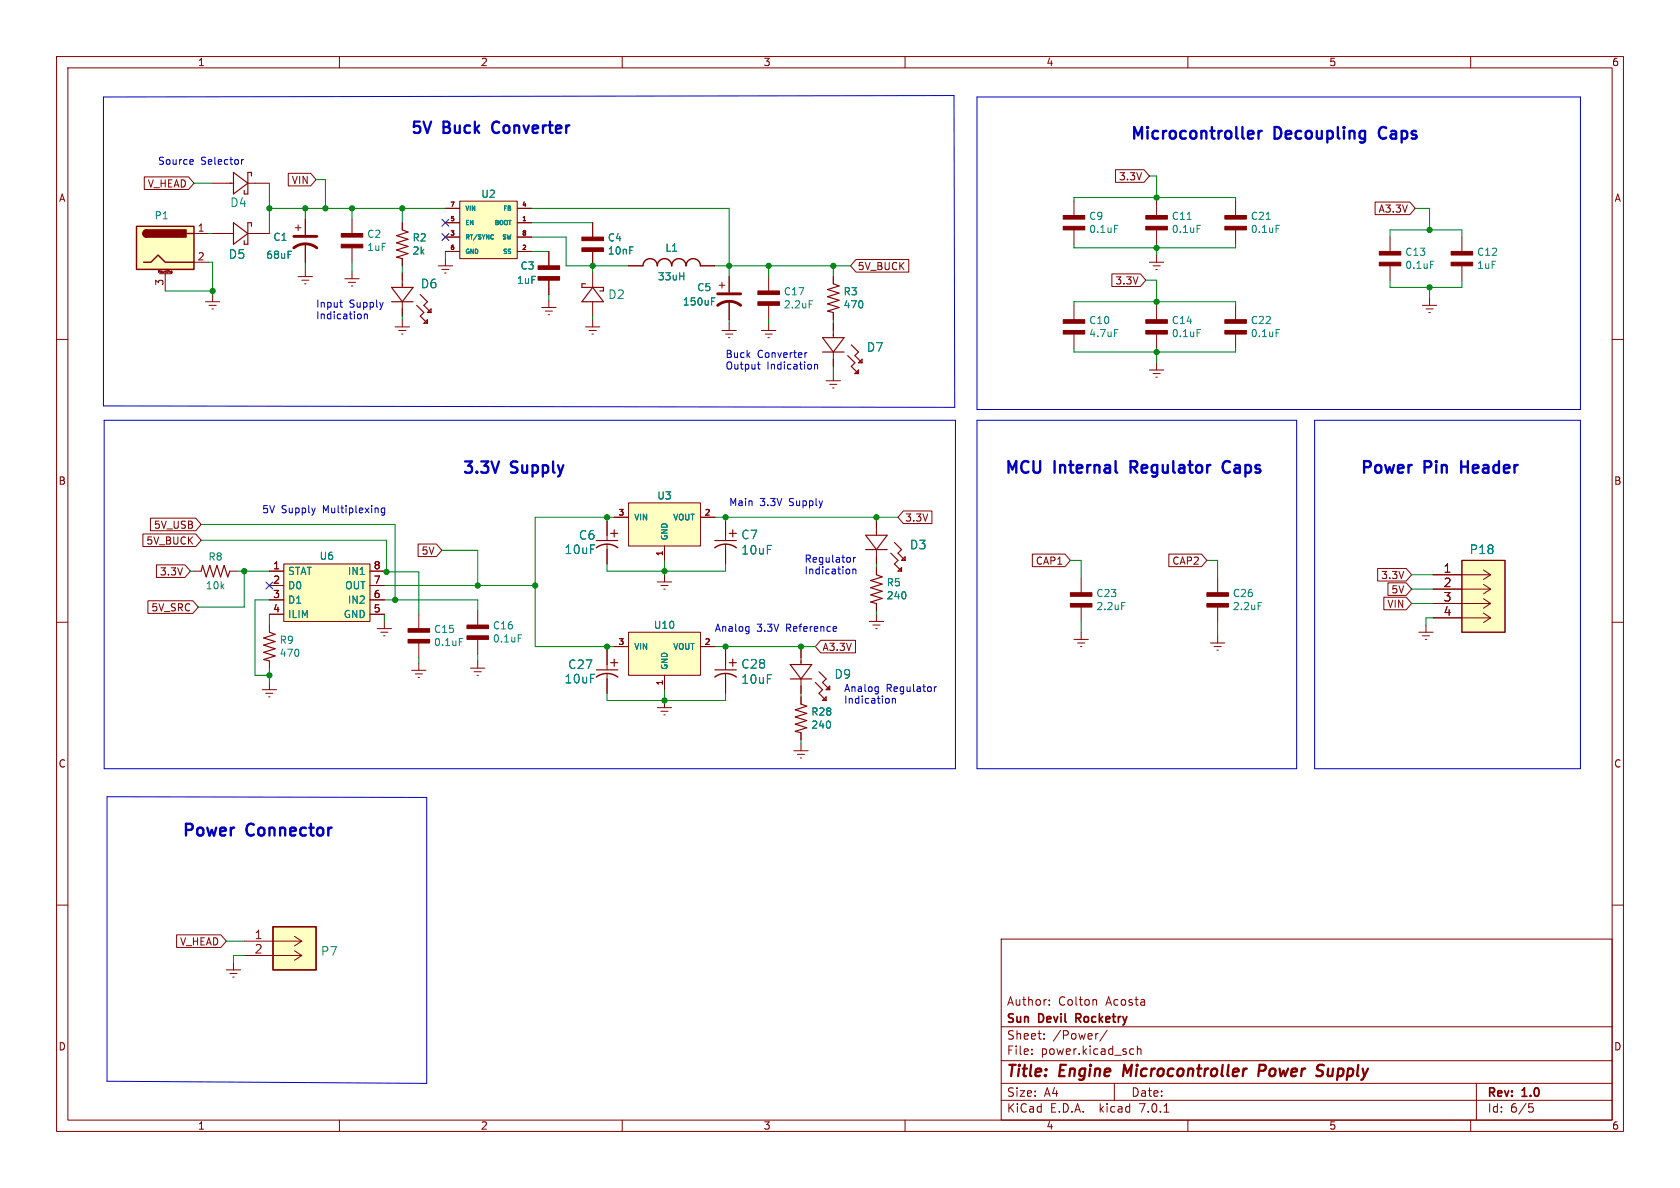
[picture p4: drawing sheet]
<svg xmlns="http://www.w3.org/2000/svg" width="297mm" height="210mm" viewBox="0 0 297 210" stroke-linecap="round" stroke-linejoin="round" font-family="sans-serif">
<g fill="none" stroke="#840000" stroke-width=".18">
<path d="M10 10h277v190h-277zM12 12h273v186h-273zM60 10v2M110 10v2M160 10v2M210 10v2M260 10v2M25.5 31.3h7.8l1 1.1-1 1.1h-7.8zM37.5 32.4h3.8M43.8 32.4h3.8M51 30.6h3.9l1 1.2-1 1.1h-3.9zM52.7 39.8v1"/>
<path d="M54 38.7v2.8M62.2 38.7v2.6M71.1 39.4v1.2M78.7 39.4h2.6M78.7 36.8h2.6M81.3 35.6h10.1v10.1h-10.1zM91.4 39.4h2.6M91.4 36.8h2.6M104.8 39.4v2.5M189.9 35.6v2.5M197.2 30h5l1 1.1-1 1.1h-5zM204.5 35.6v2.5"/>
<path d="M218.4 35.6v2.5M243.1 35.7h6.1l1 1.1-1 1.1h-6.1zM10 60h2M28 48.2v-.4l.1 .3 .2-.3v.4M28.2 48.4h2M29.2 48.4v3M29.5 47.8v.3M29.7 47.8h.1M30.2 48.1h.1M30.2 48.1l.1 .1M30.3 48.2h.1M30.4 47.9v.3l-.2 .1"/>
<path d="M30.4 48.2h-.1M30.4 47.9h-.1l-.1 .2M34.3 41.3h2.5M34.3 46.4h2.5M36.3 53.3h2.6M37 54h1.2M37.5 41.3h3.8M37.5 54.6h.2M37.6 52.1v1.2M43.8 41.3h3.8M52.2 40.3h1M52.7 48.9h2.5"/>
<path d="M53.3 49.5h1.3M53.8 50.2h.3M54 43.1v3.3M54 47.6v1.3M61 49.3h2.5M61.6 49.9h1.3M62.1 50.5h.3M62.2 43.8v2.6M62.2 48v1.3M69.8 57.8h2.6M70.5 58.4h1.3M71 59.1h.2"/>
<path d="M71.1 45.7v1.3M71.1 48.3v2.5M71.1 53.3v2.6M71.1 56.5v1.3M77.5 47h2.5M78.1 47.6h1.3M78.6 48.3h.3M78.7 44.5h2.6M78.7 41.9h2.6M78.7 45.7v1.3M91.4 44.5h2.6M91.4 41.9h2.6"/>
<path d="M95.8 54.4h2.5M96.4 55h1.3M96.9 55.6h.3M97 44.5v2.5M97 49.5v2.6M97 53.1v1.3M103.5 57.8h2.5M104.1 58.4h1.3M104.6 59.1h.3M104.8 44.5v2.5M104.8 48.3v2.5M104.8 53.3v2.6"/>
<path d="M104.8 56.5v1.3M111.1 47h2.6M123.8 47h2.6M127.1 50.4h1M127.6 58.4h2.6M127.6 49.9v1M128.3 59.1h1.2M128.8 59.7h.2M128.9 48.9v2.8M128.9 53.2v3.3M128.9 57.2v1.2M134.6 58.4h2.6"/>
<path d="M135.3 59.1h1.2M135.8 59.7h.2M135.9 48.9v2.5M135.9 54v2.5M135.9 57.2v1.2M147.3 48.9v1.3M147.3 55.2v1.3M147.3 57.2v2.5M151.3 45.9h9.4v2.2h-9.4l-.9-1.1zM189.9 40.6v2.6M189.9 54v2.5M189.9 59.1v2.5"/>
<path d="M196.6 48.4h5l1 1.1-1 1.1h-5zM203.2 46.4h2.5M203.8 47h1.3M204.3 47.6h.3M204.5 40.6v2.6M204.5 45.1v1.3M204.5 54v2.5M204.5 59.1v2.5M218.4 40.6v2.6M218.4 54v2.5M218.4 59.1v2.5M245.7 41.9v2.6"/>
<path d="M245.7 47v2.5M251.5 54h2.5M252.1 54.6h1.3M252.6 55.2h.3M252.7 52.7v1.3M258.4 41.9v2.6M258.4 47v2.5M285 60h2M146 67.3h2.6M146.7 67.9h1.3M147.2 68.6h.2M147.3 62.2v2.6"/>
<path d="M147.3 66v1.3M203.2 65.4h2.5M203.8 66h1.3M204.3 66.7h.3M204.5 64.1v1.3M25.3 94.4h9.3l1 1.1-1 1.1h-9.3zM26.6 91.6h8l1 1.1-1 1.1h-8zM27.7 99.9h5l1 1.1-1 1.1h-5zM50.2 99.7h15.2v10.2h-15.2zM73.9 96.2h3.3l.9 1.1-.9 1.1h-3.3zM107.3 92.1v3.5M107.3 96.2v3.5"/>
<path d="M108.6 91.4h2.5M111.1 88.9h12.7v7.6h-12.7zM117.5 96.5v2.6M123.8 91.4h2.6M128.3 92.1v3.5M128.3 96.2v3.5M154.9 92.1v2.5M154.9 97.2v2.5M159.7 90.3h5.1v2.3h-5.1l-1-1.2zM182.5 97.9h5.8l.9 1.2-.9 1.1h-5.8zM206.6 97.9h5.8l1 1.2-1 1.1h-5.8zM258.4 99.1h7.7v12.7h-7.7z"/>
<path d="M10 110h2M26.1 106.2h8l1 1.1-1 1.1h-8zM34.3 101h1.3M40.6 101h1.3M47.6 103.5h2.6M47.6 110.5v1.3M47.6 116.8v1.3M47.6 101h2.6M47.6 106h2.6M47.6 108.6h2.6M65.4 103.5h2.5M65.4 101h2.5"/>
<path d="M65.4 106h2.5M65.4 108.6h2.5M66.7 111.1h2.5M67.3 111.8h1.3M67.8 112.4h.3M67.9 109.9v1.2M72.8 118.5h2.5M73.4 119.1h1.3M73.9 119.8h.3M74 108.6v2.5M74 113.7v2.5M74 117.2v1.3"/>
<path d="M83.2 118.1h2.5M83.8 118.7h1.3M84.3 119.4h.3M84.5 108v2.5M84.5 113v2.6M84.5 116.8v1.3M107.3 114.9v3.5M107.3 119v3.6M108.6 114.3h2.5M111.1 111.8h12.7v7.6h-12.7zM116.2 102.9h2.5M116.8 103.5h1.3"/>
<path d="M117.3 104.1h.3M117.5 101.6v1.3M117.5 119.4v2.5M123.8 114.3h2.6M128.3 114.9v3.5M128.3 119v3.6M141.6 114.9v2.6M145.1 113.2h6.1v2.2h-6.1l-1-1.1zM153.7 109.9h2.5M154.3 110.5h1.3M154.8 111.1h.3M154.9 100.3v1.3"/>
<path d="M154.9 106.7v1.3M154.9 108.6v1.3M189.9 113h2.5M190.5 113.7h1.3M191 114.3h.3M191.1 102.2v2.6M191.1 107.3v2.6M191.1 111.8v1.2M214 113.7h2.5M214.6 114.3h1.3M215.1 114.9h.3M215.3 102.2v2.6"/>
<path d="M215.3 107.3v2.6M215.3 112.4v1.3M243.6 100.5h5l1 1.1-1 1.1h-5zM244.6 105.6h4l1 1.1-1 1.1h-4zM245.4 103h3.2l1 1.1-1 1.2h-3.2zM250.8 111.8h2.6M251.5 112.4h1.2M252 113h.2M252.1 110.5v1.3M253.4 109.2h10.1M253.4 106.7h10.1M253.4 104.1h10.1"/>
<path d="M253.4 101.6h10.1M262.3 108.4l1.2 .8M262.3 105.8l1.2 .9M262.3 103.3l1.2 .8M262.3 100.8l1.2 .8M263.5 109.2l-1.2 .9M263.5 106.7l-1.2 .8M263.5 104.1l-1.2 .9M263.5 101.6l-1.2 .8M285 110h2M46.4 121.9h2.5M47 122.6h1.3"/>
<path d="M47.5 123.2h.3M47.6 120.7v1.2M116.2 125.1h2.5M116.8 125.7h1.3M117.3 126.4h.3M117.5 123.8v1.3M140.3 132.7h2.6M141 133.4h1.2M141.5 134h.2M141.6 120v2.6M141.6 123.2v1.3M141.6 129.5v1.3"/>
<path d="M141.6 131.4v1.3M10 160h2M285 160h2M31.2 165.3h7.9l.9 1.1-.9 1.1h-7.9zM40 171.5h2.5M40.6 172.1h1.3M41.1 172.7h.3M41.3 170.2v1.3M43.2 168.9h10.1M43.2 166.4h10.1M48.3 163.8h7.6v7.7h-7.6zM52.1 168.1l1.2 .8"/>
<path d="M52.1 165.5l1.2 .9M53.3 168.9l-1.2 .8M53.3 166.4l-1.2 .8M177 166h108v32h-108zM185.5 177.6v.1M185.5 176.8v.1M193.6 176.7l.3 .2v.8M60 198v2M110 198v2M160 198v2M177 194.5h108M177 191.5h108"/>
<path d="M177 187.5h108M177 181.5h108M182.4 186.3v.1M182.4 185.5v.1M184.6 183.6v.1M184.6 182.8v.1M194 182.7h.1M195.7 182.1l-1.3 2M197 191.5v3M200 185.4l.4 .1M200.4 186.3l-.4 .1M201.1 185.5l.2-.1 .3 .1 .1 .9"/>
<path d="M201.1 184.9v1.5M205.8 196.6h.8M210 198v2M260 198v2M261 191.5v6.5M270.3 195.1h.7M270.4 195.7h.4l.3 .3-.2 .5-.5 .1"/>
</g>
<path d="M222.6 189.3h.7M223.5 188.2h-.8l-.3 2M233.2 189.2l.3 .1a.49 .49 0 0 1 .4 .5 .49 .49 0 0 1-.5 .4h-.4M233.3 188.2l.7 .1" fill="none" stroke="#840000" stroke-width=".4"/>
<g fill="#840000" stroke="#840000" stroke-width=".18">
<path d="M216.5 38.1h3.8v.6h-3.8z"/>
<path d="M216.5 40h3.8v.6h-3.8z"/>
<path d="M213.4 104.8h3.8v.6h-3.8z"/>
<path d="M213.4 106.7h3.8v.6h-3.8z"/>
<path d="M60.3 41.3h3.8v.6h-3.8z"/>
<path d="M60.3 43.2h3.8v.6h-3.8z"/>
<path d="M188 38.1h3.8v.6h-3.8z"/>
<path d="M188 40h3.8v.6h-3.8z"/>
<path d="M202.6 38.1h3.8v.6h-3.8z"/>
<path d="M202.6 40h3.8v.6h-3.8z"/>
<path d="M95.1 47h3.8v.6h-3.8z"/>
<path d="M95.1 48.9h3.8v.6h-3.8z"/>
<path d="M102.9 41.9h3.8v.6h-3.8z"/>
<path d="M102.9 43.8h3.8v.7h-3.8z"/>
<path d="M256.5 44.5h3.8v.6h-3.8z"/>
<path d="M256.5 46.4h3.8v.6h-3.8z"/>
<path d="M243.8 44.5h3.8v.6h-3.8z"/>
<path d="M243.8 46.4h3.8v.6h-3.8z"/>
<path d="M82.5 110.5h3.9v.6h-3.9z"/>
<path d="M82.5 112.4h3.9v.6h-3.9z"/>
<path d="M189.2 104.8h3.8v.6h-3.8z"/>
<path d="M189.2 106.7h3.8v.6h-3.8z"/>
<path d="M134 51.4h3.8v.7h-3.8z"/>
<path d="M134 53.3h3.8v.7h-3.8z"/>
<path d="M216.5 56.5h3.8v.7h-3.8z"/>
<path d="M216.5 58.4h3.8v.7h-3.8z"/>
<path d="M72.1 111.1h3.8v.7h-3.8z"/>
<path d="M72.1 113h3.8v.7h-3.8z"/>
<path d="M202.6 56.5h3.8v.7h-3.8z"/>
<path d="M202.6 58.4h3.8v.7h-3.8z"/>
<path d="M188 56.5h3.8v.7h-3.8z"/>
<path d="M188 58.4h3.8v.7h-3.8z"/>
</g>
<g fill="none" stroke="#008484" stroke-width=".18">
<path d="M197 39.8h.6M211.6 39.8h.6M225.6 39.8h.6M125.8 52.7h.6M143.1 53.2h.6M197 58.2h.6M211.6 58.2h.6M225.6 58.2h.6M252.9 46.2h.6M63.7 101.6h.7M81.2 112.9h.6M91.6 112.2h.6"/>
<path d="M198.3 106.5h.6M222.4 106.5h.6"/>
</g>
<g fill="none" stroke="#840000" stroke-width=".2">
<path d="M41.3 30.5l2.5 1.9-2.5 1.9zM41.3 39.4l2.5 1.9-2.5 1.9zM44.4 31.1v-.6h-.6v3.8h-.6v-.6M44.4 40v-.6h-.6v3.8h-.6v-.7M69.2 53.3h3.8M69.2 50.8h3.8l-1.9 2.5zM71.1 40.6l1 .4-2 .7 2 .6-2 .6 2 .7-2 .6 2 .6-2 .7 1 .2M73.7 54l1.2 1.2-.6 .7 1.3 1.3M74.3 52.1l1.3 1.2-.7 .7 1.3 1.2M74.9 57.2l.7-.7v.7zM75.6 55.2l.6-.6v.6zM103.5 50.2h-.6v.6h3.8v.6h-.7"/>
<path d="M104.8 50.8l1.9 2.5h-3.8zM145.4 59.7h3.8l-1.9 2.5zM147.3 50.2l1 .3-2 .7 2 .6-2 .7 2 .6-2 .6 2 .7-2 .6 1 .2M145.4 62.2h3.8M149.9 62.9l1.2 1.2-.6 .7 1.3 1.2M150.5 61l1.3 1.2-.7 .7 1.3 1.2M151.1 66l.7-.6v.6zM151.8 64.1l.6-.6v.6zM105.4 95.6h3.8M107.9 94.3h1.3M108.6 93.6v1.3M126.4 95.6h3.8"/>
<path d="M128.9 94.3h1.3M129.5 93.6v1.3M153 97.2h3.8M153 94.6h3.8l-1.9 2.6zM157.5 97.8l1.2 1.3-.6 .6 1.3 1.3M158.1 95.9l1.3 1.3-.7 .6 1.3 1.3M159.4 99.1l.6-.7v.7zM35.6 101l.2-1.1 .6 2.1 .7-2.1 .6 2.1 .7-2.1 .6 2.1 .6-2.1 .7 2.1 .3-1M47.6 111.8l1 .3-2 .7 2 .6-2 .6 2 .7-2 .6 2 .7-2 .6 1 .2M105.4 118.4h3.8M107.9 117.1h1.3M108.6 116.5v1.3"/>
<path d="M126.4 118.4h3.8M128.9 117.1h1.3M129.5 116.5v1.3M139.7 117.5h3.8l-1.9 2.5zM144.8 118.7l1.2 1.3-.6 .7 1.3 1.2M154.9 101.6l1.1 .4-2.1 .6 2.1 .7-2.1 .6 2.1 .6-2.1 .7 2.1 .6-2.1 .6 1 .3M158.7 101l.7-.7v.7zM139.7 120h3.8M141.6 124.5l1 .3-2 .7 2 .6-2 .6 2 .7-2 .6 2 .7-2 .6 1 .2M144.1 120.7l1.3 1.2-.6 .7 1.2 1.2M145.4 123.8l.6-.6v.6zM146 121.9l.7-.6v.6z"/>
</g>
<path d="M258.4 99.1h7.7" fill="none" stroke="#ffffc2" stroke-width=".18"/>
<g fill="#ffffc2" stroke="#ffffc2" stroke-width=".18">
<path d="M258.4 99.1h7.7v12.7h-7.7z"/>
<path d="M81.3 35.6h10.1v10.1h-10.1z"/>
<path d="M24.1 40h10.2v7.6h-10.2z"/>
<path d="M48.3 163.8h7.6v7.7h-7.6z"/>
<path d="M50.2 99.7h15.2v10.2h-15.2z"/>
<path d="M111.1 88.9h12.7v7.6h-12.7z"/>
<path d="M111.1 111.8h12.7v7.6h-12.7z"/>
</g>
<path d="M24.1 40h10.2v7.6h-10.2zM25.4 46.4h1.3l1.2-1.3 1.3 1.3h5.1M25.9 40.6a.64 .64 0 0 0-.6 .7 .64 .64 0 0 0 .6 .6M33 41.3h1.3M113.7 47a1.27 1.27 0 0 1 1.2-1.3 1.27 1.27 0 0 1 1.3 1.3 1.27 1.27 0 0 1 1.3-1.3 1.27 1.27 0 0 1 1.2 1.3 1.27 1.27 0 0 1 1.3-1.3 1.27 1.27 0 0 1 1.3 1.3 1.27 1.27 0 0 1 1.3-1.3 1.27 1.27 0 0 1 1.2 1.3M105.4 96.8a3.2 3.2 0 0 1 3.8 0M126.4 96.8a3.2 3.2 0 0 1 3.8 0M105.4 119.7a3.2 3.2 0 0 1 3.8 0M126.4 119.7a3.2 3.2 0 0 1 3.8 0M48.3 163.8h7.6v7.7h-7.6z" fill="none" stroke="#840000" stroke-width=".25"/>
<g fill="#840000" stroke="#840000" stroke-width=".25">
<path d="M25.5 40.8l.4-.2v1.3a.64 .64 0 0 1-.6-.4 .64 .64 0 0 1 .2-.7z"/>
<path d="M25.9 40.6h7v1.3h-7z"/>
</g>
<path d="M51.9 43.8a3.3 3.3 0 0 1 4.1 0M51.9 41.8h4.1M126.9 54a3.3 3.3 0 0 1 4 0M126.9 51.9h4" fill="none" stroke="#840000" stroke-width=".51"/>
<g fill="none" stroke="#0000c2" stroke-width=".18">
<path d="M18.3 17.1l150.4-.2 .1 55.1-150.5-.2zM172.7 17.1h106.7v55.3h-106.7zM34 28.2l.2 .3-.6 .1M34.1 29l-.1 .1M42.7 28.2v.9M43.1 28.2l-.4 .2M60.1 53.5h.4M60.3 54.2l.2 .1M64.4 55.5v.9M64.4 55.6l.2-.1 .3 .1 .1 .8M18.4 74.3h150.5v61.6h-150.5zM133.9 64.4h.5"/>
<path d="M134.1 65.2h.3M142.3 62.3v.9M142.7 62.3l-.4 .3M144 64.5l.2-.1 .3 .1v.7M144 64.4v.8M172.7 74.3h56.5v61.6h-56.5zM232.4 74.3h47v61.6h-47zM68 89.8v1l-.2 .3-.3-.1M68 89.9l-.4-.1-.2 .2 .1 .6h.5M150.9 98.5v.9M151.3 98.5l-.4 .3M132.3 110.8h.1"/>
<path d="M132.4 110.8v1.1M132.4 111.5l-.1 .1M147.7 110.8l.2 .3-.6 .1M147.8 111.5l-.1 .1M150.8 100.6v.8M150.8 100.7l.1-.1 .4 .1v.7M155.2 121.4l.1 .1M155.3 121.4l-.1 1.1M155.3 122.2h-.1M157.8 123.5v.8M157.8 123.6l.1-.1h.3l.1 .8M165.2 121.4v.8"/>
<path d="M165.6 121.4l-.4 .2M18.9 140.8l56.5 .2v50.5l-56.5-.4z"/>
</g>
<path d="M222.5 23.1v1.4M223.1 23.1a.53 .53 0 0 0-.6 .4M216.8 81.5a1.11 1.11 0 0 0-.7 1 1.11 1.11 0 0 0 .7 1.1" fill="none" stroke="#0000c2" stroke-width=".41"/>
<g fill="none" stroke="#008400" stroke-width=".18">
<path d="M34.3 32.4h3.2M47.6 36.8h31.1M47.6 32.4v8.9M54 36.8v1.9M55.9 31.8h1.6v5M62.2 36.8v1.9M71.1 36.8v2.6M94 36.8h34.9v12.1M94 39.4h10.8M189.9 35.6v-.7h28.5v.7M203.2 31.1h1.3v4.5M250.2 36.8h2.5v3.8"/>
<path d="M29.2 51.4h8.4M36.8 46.4h.8v5.7M36.8 41.3h.7M54 46.4v1.2M62.2 46.4v1.6M71.1 47v1.3M71.1 55.9v.6M78.7 44.5v1.2M94 44.5h3M94 41.9h6.1v5.1h11M97 52.1v1M104.8 47v1.3"/>
<path d="M104.8 55.9v.6M126.4 47h24M128.9 56.5v.7M135.9 47v1.9M135.9 56.5v.7M147.3 47v1.9M147.3 56.5v.7M189.9 43.2v.6h28.5v-.6M189.9 54v-.7h28.5v.7M202.6 49.5h1.9v4.5M204.5 43.2v1.9M245.7 41.9v-1.3h12.7v1.3"/>
<path d="M245.7 49.5v1.3h12.7v-1.3M252.7 50.8v1.9M147.3 64.8v1.2M189.9 61.6v.6h28.5v-.6M204.5 61.6v2.5M35.6 92.7h34.2v13.3M35.6 95.5h32.7v5.6M78.1 97.3h6.4v6.2M107.3 99.7v1.3h21v-1.3M107.3 91.4v.7M108.6 91.4h-14v22.9h14M117.5 99.1v2.5"/>
<path d="M126.4 91.4h32.3M128.3 91.4v.7M154.9 91.4v.7M154.9 99.7v.6M189.2 99.1h1.9v3.1M213.4 99.1h1.9v3.1M33.7 101h.6M41.9 101h5.7M43.2 101v6.3h-8.1M47.6 108.6v1.9M47.6 118.1v2.6M47.6 106h-2.5v13.4h2.5"/>
<path d="M67.9 106h16.6v2M67.9 101l.4 .1M67.9 108.6v1.3M67.9 103.5h26.7M68.3 101.1h5.7v7.5M74 116.2v1M84.5 115.6v1.2M107.3 114.3v.6M126.4 114.3h17.7M128.3 114.3v.6M141.6 114.3v.6M154.9 108v.6"/>
<path d="M191.1 109.9v1.9M215.3 109.9v2.5M249.6 106.7h3.8M249.6 104.1h3.8M249.6 101.6h3.8M253.4 109.2h-1.3v1.3M107.3 122.6v1.2h21v-1.2M117.5 121.9v1.9M141.6 122.6v.6M141.6 130.8v.6M40 166.4h3.2M43.2 168.9h-1.9v1.3"/>
</g>
<path d="M78.1 38.8l1.2 1.2M79.3 38.8l-1.2 1.2M78.1 41.3l1.2 1.2M79.3 41.3l-1.2 1.2M47 102.9l1.2 1.2M48.2 102.9l-1.2 1.2" fill="none" stroke="#000084" stroke-width=".18"/>
<g fill="#008400" stroke="#008400" stroke-width=".18">
<circle cx="128.9" cy="47" r=".46"/>
<circle cx="104.8" cy="47" r=".46"/>
<circle cx="107.3" cy="91.4" r=".46"/>
<circle cx="204.5" cy="53.3" r=".46"/>
<circle cx="204.5" cy="43.8" r=".46"/>
<circle cx="204.5" cy="34.9" r=".46"/>
<circle cx="141.6" cy="114.3" r=".46"/>
<circle cx="147.3" cy="47" r=".46"/>
<circle cx="135.9" cy="47" r=".46"/>
<circle cx="154.9" cy="91.4" r=".46"/>
<circle cx="252.7" cy="50.8" r=".46"/>
<circle cx="252.7" cy="40.6" r=".46"/>
<circle cx="204.5" cy="62.2" r=".46"/>
<circle cx="128.3" cy="114.3" r=".46"/>
<circle cx="128.3" cy="91.4" r=".46"/>
<circle cx="117.5" cy="101" r=".46"/>
<circle cx="68.3" cy="101.1" r=".46"/>
<circle cx="84.5" cy="103.5" r=".46"/>
<circle cx="94.6" cy="103.5" r=".46"/>
<circle cx="69.8" cy="106" r=".46"/>
<circle cx="47.6" cy="119.4" r=".46"/>
<circle cx="43.2" cy="101" r=".46"/>
<circle cx="37.6" cy="51.4" r=".46"/>
<circle cx="54" cy="36.8" r=".46"/>
<circle cx="47.6" cy="36.8" r=".46"/>
<circle cx="71.1" cy="36.8" r=".46"/>
<circle cx="62.2" cy="36.8" r=".46"/>
<circle cx="57.5" cy="36.8" r=".46"/>
<circle cx="117.5" cy="123.8" r=".46"/>
<circle cx="107.3" cy="114.3" r=".46"/>
</g>
<g font-size="2.9" fill="#0000c2">
<text x="200" y="24.8">Microcontroller</text>
<text x="225.5" y="24.8">Decoupling</text>
<text x="244.6" y="24.8">Caps</text>
<text x="177.8" y="83.8">MCU</text>
<text x="186.6" y="83.8">Internal</text>
<text x="200.6" y="83.8">Regulator</text>
<text x="217.6" y="83.8">Caps</text>
<text x="240.7" y="83.8">Power</text>
<text x="252" y="83.8">Pin</text>
<text x="259.1" y="83.8">Header</text>
<text x="32.4" y="148">Power</text>
<text x="43.8" y="148">Connector</text>
</g>
<g font-size="2.8" fill="#0000c2">
<text x="72.8" y="23.7">5V</text>
<text x="78.5" y="23.7">Buck</text>
<text x="87.8" y="23.7">Converter</text>
<text x="81.9" y="83.8">3.3V</text>
<text x="90.5" y="83.8">Supply</text>
</g>
<g font-size="2.8" fill="#840000">
<text x="178" y="190.8">Title:</text>
<text x="187.4" y="190.8">Engine</text>
<text x="199.3" y="190.8">Microcontroller</text>
<text x="223.8" y="190.8">Power</text>
<text x="234.7" y="190.8">Supply</text>
</g>
<g font-size="2.1" fill="#008484">
<text x="40.6" y="36.8">D4</text>
<text x="40.4" y="45.9">D5</text>
<text x="74.3" y="51.1">D6</text>
<text x="107.5" y="53">D2</text>
<text x="153.2" y="62.3">D7</text>
<text x="102.3" y="95.6">C6</text>
<text x="131" y="95.5">C7</text>
<text x="99.7" y="98.1">10uF</text>
<text x="131" y="98.2">10uF</text>
<text x="160.8" y="97.3">D3</text>
<text x="259.8" y="98.1">P18</text>
<text x="100.4" y="118.4">C27</text>
<text x="131" y="118.4">C28</text>
<text x="99.7" y="121">10uF</text>
<text x="131" y="121">10uF</text>
<text x="147.5" y="120.1">D9</text>
<text x="56.7" y="169.1">P7</text>
</g>
<g font-size="2.1" fill="#840000">
<text x="255.2" y="101.3">1</text>
<text x="255.2" y="103.9">2</text>
<text x="255.2" y="106.4">3</text>
<text x="255.2" y="109">4</text>
<text x="45" y="166.1">1</text>
<text x="45" y="168.7">2</text>
<text x="178" y="177.9">Author:</text>
<text x="187.1" y="177.9">Colton</text>
<text x="195.5" y="177.9">Acosta</text>
<text x="178" y="183.9">Sheet:</text>
<text x="178" y="181.1">Sun</text>
<text x="183.7" y="181.1">Devil</text>
<text x="186.2" y="183.9">/Power/</text>
<text x="190.8" y="181.1">Rocketry</text>
<text x="178" y="186.6">File:</text>
<text x="184" y="186.6">power.kicad_sch</text>
<text x="178" y="196.8">KiCad</text>
<text x="178" y="194">Size:</text>
<text x="184.6" y="194">A4</text>
<text x="185.7" y="196.8">E.D.A.</text>
<text x="194.4" y="196.8">kicad</text>
<text x="200" y="194">Date:</text>
<text x="201.5" y="196.8">7.0.1</text>
<text x="263" y="194.2">Rev:</text>
<text x="263" y="196.8">Id:</text>
<text x="267" y="196.8">6/5</text>
<text x="269.2" y="194.2">1.0</text>
</g>
<g font-size="1.8" fill="#840000">
<text x="35" y="11.8">1</text>
<text x="85" y="11.8">2</text>
<text x="135" y="11.8">3</text>
<text x="185" y="11.8">4</text>
<text x="235" y="11.8">5</text>
<text x="285" y="11.8">6</text>
<text x="10.4" y="35.8">A</text>
<text x="26" y="33.3">V_HEAD</text>
<text x="51.5" y="32.7">VIN</text>
<text x="197.7" y="32">3.3V</text>
<text x="285.4" y="35.8">A</text>
<text x="34.9" y="41">1</text>
<text x="243.6" y="37.7">A3.3V</text>
<text x="34.9" y="46.1">2</text>
<text x="151.6" y="47.9">5V_BUCK</text>
<text x="29" y="50.6" transform="rotate(-90 29 50.6)">3</text>
<text x="197.1" y="50.4">3.3V</text>
<text x="10.3" y="85.8">B</text>
<text x="285.3" y="85.8">B</text>
<text x="27.1" y="93.6">5V_USB</text>
<text x="160" y="92.4">3.3V</text>
<text x="25.8" y="96.4">5V_BUCK</text>
<text x="28.1" y="101.9">3.3V</text>
<text x="48.2" y="100.7">1</text>
<text x="66" y="100.7">8</text>
<text x="74.4" y="98.2">5V</text>
<text x="183" y="100">CAP1</text>
<text x="207.1" y="100">CAP2</text>
<text x="48.2" y="103.3">2</text>
<text x="48.2" y="105.8">3</text>
<text x="66" y="105.8">6</text>
<text x="66" y="103.3">7</text>
<text x="244" y="102.5">3.3V</text>
<text x="245.1" y="107.6">VIN</text>
<text x="245.9" y="105.1">5V</text>
<text x="26.6" y="108.2">5V_SRC</text>
<text x="48.2" y="108.3">4</text>
<text x="66" y="108.3">5</text>
<text x="145.4" y="115.2">A3.3V</text>
<text x="10.3" y="135.8">C</text>
<text x="285.3" y="135.8">C</text>
<text x="31.7" y="167.3">V_HEAD</text>
<text x="10.3" y="185.8">D</text>
<text x="285.3" y="185.8">D</text>
<text x="35" y="199.8">1</text>
<text x="85" y="199.8">2</text>
<text x="135" y="199.8">3</text>
<text x="185" y="199.8">4</text>
<text x="235" y="199.8">5</text>
<text x="285" y="199.8">6</text>
</g>
<g font-size="1.8" fill="#0000c2">
<text x="27.9" y="29.2">Source</text>
<text x="35.5" y="29.2">Selector</text>
<text x="55.9" y="54.5">Input</text>
<text x="55.9" y="56.5">Indication</text>
<text x="61.8" y="54.5">Supply</text>
<text x="128.3" y="63.3">Buck</text>
<text x="128.3" y="65.4">Output</text>
<text x="133.9" y="63.3">Converter</text>
<text x="135.6" y="65.4">Indication</text>
<text x="128.9" y="89.5">Main</text>
<text x="134.4" y="89.5">3.3V</text>
<text x="139.6" y="89.5">Supply</text>
<text x="46.4" y="90.8">5V Supply</text>
<text x="57.1" y="90.8">Multiplexing</text>
<text x="142.2" y="99.5">Regulator</text>
<text x="142.2" y="101.6">Indication</text>
<text x="126.4" y="111.8">Analog</text>
<text x="133.8" y="111.8">3.3V</text>
<text x="139" y="111.8">Reference</text>
<text x="149.2" y="122.4">Analog</text>
<text x="149.2" y="124.5">Indication</text>
<text x="156.7" y="122.4">Regulator</text>
</g>
<g font-size="1.8" fill="#008484">
<text x="85" y="35.1">U2</text>
<text x="27.3" y="38.9">P1</text>
<text x="192.5" y="39">C9</text>
<text x="192.5" y="41.3">0.1uF</text>
<text x="207.1" y="39">C11</text>
<text x="207.1" y="41.3">0.1uF</text>
<text x="221.1" y="39">C21</text>
<text x="221.1" y="41.3">0.1uF</text>
<text x="47" y="45.9">68uF</text>
<text x="48.3" y="42.7">C1</text>
<text x="64.9" y="42.2">C2</text>
<text x="64.9" y="44.5">1uF</text>
<text x="72.9" y="42.8">R2</text>
<text x="72.9" y="45.1">2k</text>
<text x="92" y="47.8">C3</text>
<text x="107.4" y="42.8">C4</text>
<text x="107.4" y="45.1">10nF</text>
<text x="117.6" y="44.6">L1</text>
<text x="248.4" y="45.4">C13</text>
<text x="248.4" y="47.7">0.1uF</text>
<text x="261.1" y="45.4">C12</text>
<text x="261.1" y="47.7">1uF</text>
<text x="91.3" y="50.4">1uF</text>
<text x="116.2" y="49.7">33uH</text>
<text x="123.2" y="51.6">C5</text>
<text x="138.5" y="52.4">C17</text>
<text x="149.1" y="52.4">R3</text>
<text x="120.7" y="54.2">150uF</text>
<text x="138.5" y="54.7">2.2uF</text>
<text x="149.1" y="54.7">470</text>
<text x="192.5" y="57.4">C10</text>
<text x="192.5" y="59.8">4.7uF</text>
<text x="207.1" y="57.4">C14</text>
<text x="207.1" y="59.8">0.1uF</text>
<text x="221.1" y="57.4">C22</text>
<text x="221.1" y="59.8">0.1uF</text>
<text x="116.1" y="88.5">U3</text>
<text x="36.8" y="99.3">R8</text>
<text x="50.9" y="101.8">STAT</text>
<text x="56.5" y="99.1">U6</text>
<text x="61.4" y="101.8">IN1</text>
<text x="36.3" y="104.3">10k</text>
<text x="50.9" y="104.3">D0</text>
<text x="50.9" y="106.9">D1</text>
<text x="60.9" y="104.3">OUT</text>
<text x="61.4" y="106.9">IN2</text>
<text x="156.7" y="103.8">R5</text>
<text x="156.7" y="106.1">240</text>
<text x="193.8" y="105.7">C23</text>
<text x="217.9" y="105.7">C26</text>
<text x="49.4" y="114">R9</text>
<text x="50.9" y="109.4">ILIM</text>
<text x="60.6" y="109.4">GND</text>
<text x="76.7" y="112.1">C15</text>
<text x="87.1" y="111.4">C16</text>
<text x="87.1" y="113.7">0.1uF</text>
<text x="115.5" y="111.3">U10</text>
<text x="193.8" y="108">2.2uF</text>
<text x="217.9" y="108">2.2uF</text>
<text x="49.4" y="116.3">470</text>
<text x="76.7" y="114.4">0.1uF</text>
<text x="143.4" y="126.7">R28</text>
<text x="143.4" y="129">240</text>
</g>
<g font-size="1.4" fill="#840000">
<text x="109.3" y="91.2">3</text>
<text x="124.5" y="91.2">2</text>
<text x="117.2" y="98.4" transform="rotate(-90 117.2 98.4)">1</text>
<text x="109.3" y="114">3</text>
<text x="124.5" y="114">2</text>
<text x="117.2" y="121.2" transform="rotate(-90 117.2 121.2)">1</text>
</g>
<g font-size="1.4" fill="#008484">
<text x="112.1" y="92.1">VIN</text>
<text x="118.2" y="95.5" transform="rotate(-90 118.2 95.5)">GND</text>
<text x="118.9" y="92.1">VOUT</text>
<text x="112.1" y="115">VIN</text>
<text x="118.2" y="118.4" transform="rotate(-90 118.2 118.4)">GND</text>
<text x="118.9" y="115">VOUT</text>
</g>
<g font-size="1.1" fill="#840000">
<text x="79.5" y="41.7">3</text>
<text x="79.5" y="39.1">5</text>
<text x="79.5" y="36.6">7</text>
<text x="92.2" y="39.1">1</text>
<text x="92.2" y="36.6">4</text>
<text x="92.2" y="41.7">8</text>
<text x="79.5" y="44.2">6</text>
<text x="92.2" y="44.2">2</text>
</g>
<g font-size="1.1" fill="#008484">
<text x="82.3" y="39.9">EN</text>
<text x="82.3" y="37.4">VIN</text>
<text x="87.3" y="39.9">BOOT</text>
<text x="88.8" y="37.4">FB</text>
<text x="82.3" y="42.5">RT/SYNC</text>
<text x="82.3" y="45">GND</text>
<text x="88.6" y="42.5">SW</text>
<text x="88.7" y="45">SS</text>
</g>
<text font-size=".5" fill="#840000" x="27.8" y="48.4">Mounting</text>
</svg>
